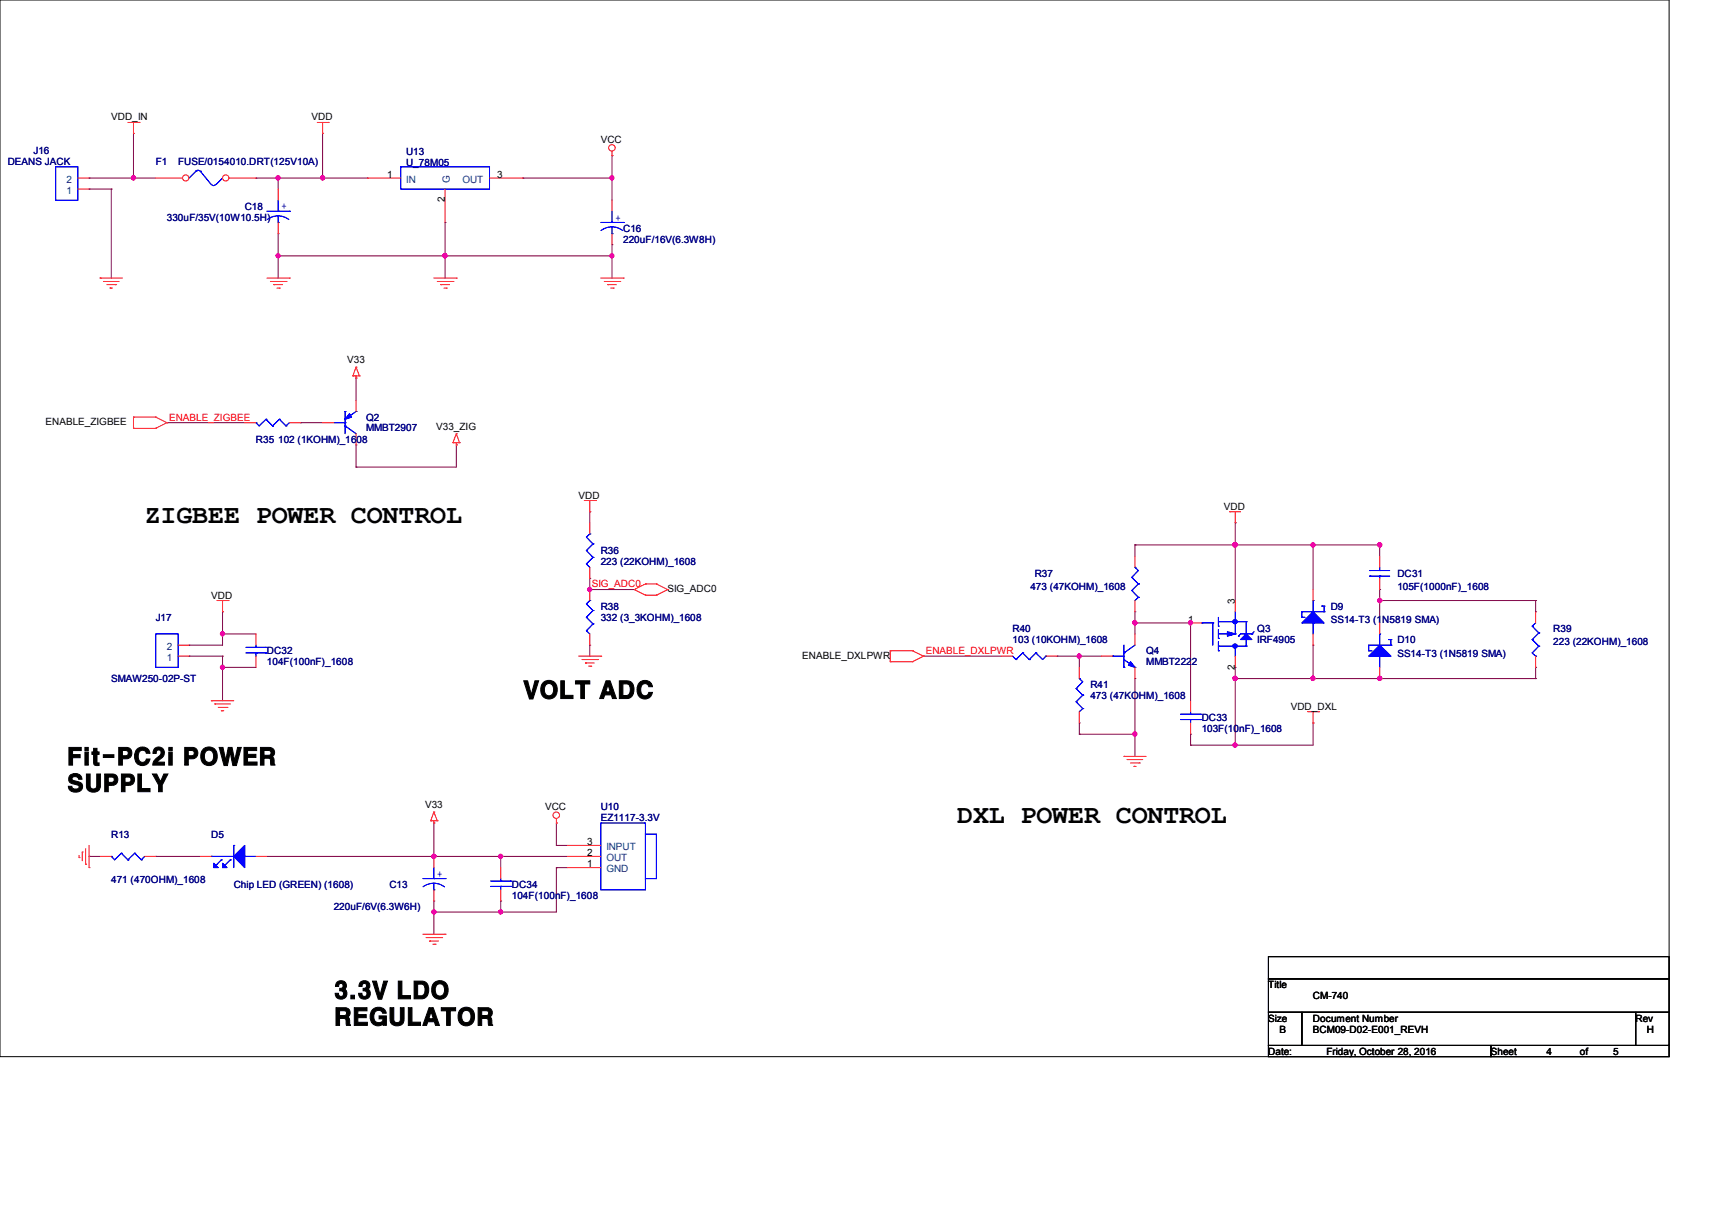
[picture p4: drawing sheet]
<svg xmlns="http://www.w3.org/2000/svg" width="297mm" height="210mm" viewBox="0 0 297 210" stroke-linecap="round" stroke-linejoin="round" font-family="sans-serif">
<path d="M0 0h289.6v183.4h-289.6zM220 166h69.6v3.9h-69.6zM220 169.9h69.6v5.8h-69.6zM220 175.7h5.8v5.7h-5.8zM225.8 175.7h58v5.7h-58zM283.8 175.7h5.8v5.7h-5.8zM220 181.4h38.7v2h-38.7zM258.7 181.4h30.9v2h-30.9z" fill="none" stroke="#000" stroke-width=".17"/>
<g fill="none" stroke="#800040" stroke-width=".17">
<path d="M15.5 32.8h.1M15.5 30.9h.1M15.5 32.8h3.8M15.5 30.9h11.5M19.3 32.8h.1M19.3 32.8v15.5M23.2 23.2h.1M23.2 30.9h.1M23.2 23.2v7.7M44.4 30.9h.1M44.4 30.9h19.3M48.3 30.9h.1"/>
<path d="M48.3 30.9v1.9M56 23.2h.1M56 23.2v7.7M63.7 30.9h.1M77.2 38.6h.1M77.2 38.6v9.7M90.7 30.9h.1M90.7 30.9h15.5M106.2 30.9h.1M106.2 27h.1M106.2 27v7.8M48.3 44.4h.1"/>
<path d="M48.3 40.6h.1M48.3 40.6v7.7M48.3 44.4h57.9M77.2 44.4h.1M106.2 44.4h.1M106.2 42.5h.1M106.2 42.5v5.8M29 73.4h.1M29 73.4h13.5M52.1 73.4h.1M52.1 73.4h3.9M61.8 65.6h.1"/>
<path d="M61.8 77.2h.1M61.8 65.6v3.9M61.8 77.2v3.9M79.2 77.2h.1M79.2 77.2v3.9h-17.4M61.8 81.1h.1M102.3 88.8h.1M102.3 88.8v1.9M196.9 94.6h.1M196.9 94.6v1.9M196.9 94.6h42.5M214.3 90.7h.1"/>
<path d="M214.3 94.6h.1M214.3 90.7v13.5M227.8 94.6h.1M227.8 94.6v7.7M239.4 94.6h.1M239.4 94.6v1.9M32.8 113.9h.1M32.8 112h.1M32.8 113.9h5.8M38.6 115.8h.1M38.6 110h.1M38.6 113.9h.1"/>
<path d="M38.6 106.2h.1M38.6 106.2v5.8h-5.8M38.6 113.9v7.7M38.6 110h5.8M38.6 115.8h5.8M102.3 100.4h.1M102.3 112h.1M102.3 102.3h.1M102.3 100.4v1.9M102.3 112v1.9M102.3 102.3h7.7M160.2 113.9h.1"/>
<path d="M160.2 113.9h13.5M183.4 113.9h.1M183.4 113.9h7.7M187.2 113.9h.1M187.2 113.9v1.9M196.9 108.1h.1M196.9 117.8h.1M196.9 106.2h.1M196.9 106.2v3.8M196.9 117.8v13.5M196.9 108.1h9.6M206.5 108.1h.1"/>
<path d="M206.5 108.1v13.5M214.3 117.8h.1M214.3 115.8h.1M214.3 115.8v13.5M214.3 117.8h52.1M227.8 112h.1M227.8 117.8h.1M227.8 112v5.8M239.4 104.2h.1M239.4 102.3h.1M239.4 102.3v5.8M239.4 104.2h27"/>
<path d="M266.4 104.2h.1M266.4 106.2h.1M266.4 117.8h.1M266.4 115.8h.1M266.4 104.2v2M266.4 115.8v2M187.2 125.5h.1M187.2 127.4h.1M187.2 125.5v1.9M187.2 127.4h9.7M196.9 127.4h.1M206.5 127.4h.1"/>
<path d="M206.5 129.3h.1M206.5 127.4v1.9M214.3 129.3h.1M227.8 125.5h.1M227.8 125.5v3.8h-21.3M15.5 148.6h.1M15.5 148.6h1.9M27 148.6h.1M27 148.6h7.8M46.3 148.6h52.2M75.3 158.3h.1M75.3 156.4h.1"/>
<path d="M75.3 148.6h.1M75.3 142.8h.1M75.3 142.8v5.8M75.3 156.4v5.7M86.9 156.4h.1M86.9 148.6h.1M86.9 158.3h.1M86.9 148.6v2M86.9 156.4v1.9M96.5 150.6h.1M96.5 142.8h.1M96.5 146.7h.1"/>
<path d="M96.5 150.6v7.7h-21.2M96.5 150.6h2M96.5 142.8v3.9M96.5 146.7h2"/>
</g>
<g fill="#f0f" stroke="#f0f" stroke-width=".17">
<circle cx="75.3" cy="158.3" r=".37"/>
<circle cx="86.8" cy="158.3" r=".36"/>
<circle cx="86.8" cy="148.6" r=".36"/>
<circle cx="75.3" cy="148.6" r=".37"/>
<circle cx="23.1" cy="30.9" r=".37"/>
<circle cx="38.6" cy="110" r=".36"/>
<circle cx="38.6" cy="115.8" r=".36"/>
<circle cx="187.2" cy="113.9" r=".37"/>
<circle cx="214.3" cy="129.3" r=".37"/>
<circle cx="196.9" cy="108.1" r=".37"/>
<circle cx="196.9" cy="127.4" r=".37"/>
<circle cx="214.2" cy="94.6" r=".38"/>
<circle cx="102.3" cy="102.3" r=".36"/>
<circle cx="206.5" cy="108.1" r=".37"/>
<circle cx="239.4" cy="94.6" r=".38"/>
<circle cx="227.8" cy="94.6" r=".37"/>
<circle cx="239.4" cy="117.7" r=".38"/>
<circle cx="227.8" cy="117.7" r=".37"/>
<circle cx="214.2" cy="117.7" r=".38"/>
<circle cx="239.4" cy="104.2" r=".38"/>
<circle cx="48.2" cy="30.9" r=".37"/>
<circle cx="48.2" cy="44.4" r=".36"/>
<circle cx="56" cy="30.9" r=".38"/>
<circle cx="77.2" cy="44.4" r=".36"/>
<circle cx="106.2" cy="44.4" r=".36"/>
<circle cx="106.1" cy="30.9" r=".37"/>
</g>
<g fill="none" stroke="#f00" stroke-width=".17">
<path d="M22.2 21.3h1.9M23.2 23.2h.1M23.2 21.3v1.9M24.1 21.3h.1M48.3 32.8v2M48.3 38.6v2M55 21.3h1.9M56 23.2h.1M56 21.3v1.9M56.9 21.3h.1M106.2 27h.1M106.2 26.2v.8"/>
<path d="M106.2 34.8v1.9M17.4 48.3h.1M17.4 48.3h3.9M17.9 48.9h.1M17.9 48.9h2.8M18.5 49.4h1.6M19.1 50h.1M19.1 50h.4M20.1 49.4h.1M46.3 48.3h3.9M46.9 48.9h2.7M47.5 49.4h.1"/>
<path d="M47.5 49.4h1.5M48 50h.5M48.5 50h.1M49.6 48.9h.1M50.2 48.3h.1M75.3 48.3h3.9M75.9 48.9h2.7M76.5 49.4h.1M76.5 49.4h1.5M77 50h.4M77.4 50h.1M78.6 48.9h.1"/>
<path d="M79.2 48.3h.1M104.2 48.3h3.9M104.8 48.9h2.7M105.4 49.4h.1M105.4 49.4h1.5M106 50h.4M106.2 40.6v1.9M106.4 50h.1M107.5 48.9h.1M108.1 48.3h.1M23.2 72.4h.1M23.2 74.3h.1"/>
<path d="M23.2 74.3h3.8M23.2 72.4h3.8M23.2 72.4v1.9M27 74.3h.1M27 72.4h.1M27 72.4l2 1M29 73.4h.1M29 73.4l-2 .9M56 73.4h1.9M61.2 65.2h.1M61.2 65.2h1.2M61.8 65.6h.1"/>
<path d="M61.8 63.7h.1M61.8 65.2v.4M61.8 69.5v1.9M61.8 75.3v1.9M61.8 63.7l-.6 1.5M61.8 63.7l.6 1.5M62.4 65.2h.1M78.6 76.8h.1M78.6 76.8h1.1M79.2 77.2h.1M79.2 75.3h.1M79.2 76.8v.4"/>
<path d="M79.2 75.3l-.6 1.5M79.2 75.3l.5 1.5M79.7 76.8h.1M101.3 86.9h2M102.3 88.8h.1M102.3 86.9v1.9M102.3 90.7v2M102.3 98.5v1.9M103.3 86.9h.1M196.9 96.5v2M213.3 88.8h.1M213.3 88.8h1.9"/>
<path d="M214.3 90.7h.1M214.3 88.8v1.9M30.9 113.9h1.9M30.9 112h1.9M37.6 104.2h2M38.6 106.2h.1M38.6 104.2v2M39.6 104.2h.1M44.4 110v2M44.4 113.9v1.9M100.4 113.9h3.8M101 114.5h2.7"/>
<path d="M101.6 115.1h.1M101.6 115.1h1.5M102.1 115.6h.4M102.5 115.6h.1M103.7 114.5h.1M104.2 113.9h.1M110 102.3h.1M110 102.3l2 1M112 103.3h.1M112 101.3h.1M112 103.3h1.9M112 101.3l-2 1"/>
<path d="M112 101.3h1.9M113.9 103.3h.1M113.9 101.3h.1M113.9 101.3l1.9 1M115.8 102.3h.1M115.8 102.3l-1.9 1M154.4 112.9h.1M154.4 114.9h.1M154.4 114.9h3.9M154.4 112.9h3.9M154.4 112.9v2M158.3 114.9h.1"/>
<path d="M158.3 112.9h.1M158.3 112.9l1.9 1M160.2 113.9h.1M160.2 113.9l-1.9 1M173.7 113.9h2M181.4 113.9h2M187.2 115.8v2M196.9 104.2v2M206.5 108.1h2M214.3 104.2v2M214.3 113.9v1.9M227.8 102.3v1.9"/>
<path d="M227.8 110v2M239.4 108.1v1.9M239.4 115.8v2M266.4 106.2v1.9M266.4 113.9v1.9M36.7 121.6h.1M36.7 121.6h3.9M37.3 122.2h.1M37.3 122.2h2.7M37.8 122.8h1.6M38.4 123.4h.1M38.4 123.4h.4"/>
<path d="M39.4 122.8h.1M187.2 123.5v2M195 131.3h.1M195 131.3h3.8M195.5 131.8h.1M195.5 131.8h2.7M196.1 132.4h1.6M196.7 133h.1M196.7 133h.4M197.7 132.4h.1M226.8 123.5h2M227.8 125.5h.1"/>
<path d="M227.8 123.5v2M228.8 123.5h.1M13.7 148.8h.1M13.7 148.5v.3M14.3 147.9h.1M14.3 147.9v1.5M14.9 150h.1M14.9 147.3v2.7M15.5 150.6h.1M15.5 146.7v3.9M17.4 148.6h1.9M25.1 148.6h1.9"/>
<path d="M34.8 148.6h1.9M44.4 148.6h1.9M74.7 142.5h.1M74.7 142.5h1.2M75.3 142.8h.1M75.3 140.9h.1M75.3 142.5v.3M75.3 148.6v2M75.3 154.4v2M75.3 140.9l-.6 1.6M75.3 140.9l.6 1.6M75.9 142.5h.1"/>
<path d="M86.9 150.6v1.9M86.9 154.4v2M96.5 142.8h.1M96.5 142.1v.7M73.4 162.1h3.8M73.9 162.7h2.7M74.5 163.3h.1M74.5 163.3h1.6M75.1 163.9h.4M75.5 163.9h.1M76.6 162.7h.1M77.2 162.1h.1"/>
<circle cx="106.2" cy="25.7" r=".56"/>
<circle cx="96.5" cy="141.5" r=".56"/>
</g>
<g fill="#00f" stroke="#00f" stroke-width=".17">
<path d="M227.8 106.2l1.9 1.9h-3.9z"/>
<path d="M40.6 148.6l1.9-1.9v3.9z"/>
<path d="M38.6 149.8l.8 .8h-.8z"/>
<path d="M37.1 149.8l.7 .8h-.7z"/>
<path d="M239.4 112l1.9 1.9h-3.9z"/>
<path d="M60.6 71.8l.4 .6-1.1 .4z"/>
<path d="M215.2 111l1-1 1 1z"/>
<path d="M212.9 109.6l1.4 .4-1.4 .4z"/>
<circle cx="214.3" cy="107.9" r=".37"/>
<circle cx="214.3" cy="112.1" r=".37"/>
</g>
<g fill="none" stroke="#00f" stroke-width=".17">
<path d="M34 29.7l.4-.2 .3 .2M34 29.7h.1M34 29.7l-1.2 1.2M34.8 29.7h.1M34.8 29.7l1.9 2.3M36.7 32l.3 .2 .4-.2M38.6 30.9h.1M38.6 30.9l-1.1 1.1M46.3 36.7h3.9M46.4 38.1a3.1 3.1 0 0 1 3.7 0M48.3 38.6h.1M48.3 36.7h.1"/>
<path d="M48.3 34.8v1.9M48.3 37.5v1.1M50.2 36.7h.1M104.2 38.6h3.9M106.2 39.4l1.1 .2 .7 .4M106.2 39.4l-1.2 .2-.7 .4M106.2 38.6h.1M106.2 36.7v1.9M106.2 39.4v1.2M108.1 38.6h.1M106.2 40.6h.1M57.9 73.4h2"/>
<path d="M59.9 71.4h.1M59.9 73.9h.1M59.9 73.4h.1M59.9 71.4v3.9M59.9 73.9l1.9 1.4M61.8 71.4h.1M61.8 71.4l-1.9 1.4M101.7 97.9h.1M101.7 95.5h.1M101.7 97.9l.6 .6M101.7 95.5l1.2 1.2M102.3 92.7h.1"/>
<path d="M102.3 92.7l-.6 .5 1.2 1.2M102.9 96.7h.1M102.9 94.4h.1M102.9 96.7l-1.2 1.2M102.9 94.4l-1.2 1.1M196.9 98.5h.1M196.9 98.5l.6 .5-1.2 1.2M27 110h3.9v5.8h-3.9zM42.7 113.3h3.4M42.7 112.4h3.4M44.4 112.4h.1M44.4 113.3h.1"/>
<path d="M44.4 112v.4M44.4 113.3v.6M46.1 113.3h.1M46.1 112.4h.1M175.7 113.9l.5 .6M176.2 114.5h.1M177.4 113.3h.1M177.4 113.3l-1.2 1.2M177.4 113.3l1.2 1.2M178.6 114.5h.1M179.7 113.3h.1M179.7 113.3l1.2 1.2 .5-.6"/>
<path d="M179.7 113.3l-1.1 1.2M181.4 113.9h.1M186.7 119.5h.1M186.7 119.5l1.1 1.1M187.2 117.8h.1M187.2 117.8l.6 .5-1.1 1.2M196.3 102.5h.1M196.3 100.2h.1M196.3 102.5l1.2 1.2M196.3 100.2l1.2 1.1M197.5 103.7h.1M197.5 101.3h.1"/>
<path d="M197.5 103.7l-.6 .5M197.5 101.3l-1.2 1.2M208.5 108.1h.1M208.5 108.1h1.9M210.4 108.1h.1M210.4 108.1v3.9M211.4 108.7h.1M211.4 110.8h.1M211.4 112.9h.1M211.4 112.1h.1M211.4 110h2.9M211.4 107.1v1.6"/>
<path d="M211.4 109.3v1.5M211.4 111.4v1.5M211.4 107.9h4.8M211.4 112.1h4.8M214.3 112.1h.1M214.3 110h.1M214.3 107.9h.1M214.3 106.2v3.8M214.3 112.1v1.8M214.8 110.4h.1M216.2 107.9h.1M216.2 110h.1"/>
<path d="M216.2 112.1h.1M216.2 107.9v2.1M216.2 111v1.1M217.2 110h.1M217.2 110h-2l-.4 .4M217.6 109.6l-.4 .4M225.8 107.1h.1M225.8 107.1h.4M226.2 107.1h.1M227.8 108.1h.1M227.8 104.2h.1M227.8 104.2v2"/>
<path d="M227.8 108.1v1.9M229.3 105.2h.1M229.3 105.2h.4M229.7 106.2h.1M229.7 105.2h.1M229.7 106.2h-3.9v.9M229.7 105.2v1M237.4 112.9h.1M237.4 112.9h.4M237.8 112.9h.1M239.4 113.9h.1M239.4 110h.1"/>
<path d="M239.4 110v2M239.4 113.9v1.9M240.9 111h.1M240.9 111h.4M241.3 112h.1M241.3 111h.1M241.3 112h-3.9v.9M241.3 111v1M265.8 108.7h.1M265.8 111h.1M265.8 108.7l1.2 1.2M265.8 111l1.2 1.1"/>
<path d="M266.4 113.9h.1M266.4 108.1l-.6 .6M267 109.9h.1M267 112.1h.1M267 109.9l-1.2 1.1M267 112.1l-1.2 1.2 .6 .6M186.7 121.8h.1M186.7 121.8l1.1 1.2M187.8 123h.1M187.8 120.6h.1M187.8 123l-.6 .5M187.8 120.6l-1.1 1.2"/>
<path d="M19.3 148.6h.1M21 148.1h.1M21 148.1l-1.1 1.1-.6-.6M21 148.1l1.2 1.1M22.2 149.2h.1M23.4 148.1h.1M23.4 148.1l1.1 1.1M23.4 148.1l-1.2 1.1M24.5 149.2h.1M25.1 148.6l-.6 .6M36.7 148.6h.1M36.7 148.6h3.9"/>
<path d="M38.4 149.2h.1M38.4 149.2l-.9 1M40 149.2h.1M40 149.2l-1 1M40.6 146.7h.1M40.6 146.7v3.9M42.5 148.6h.1M42.5 148.6h1.9M73.4 152.5h3.8M75.2 153.3l1.2 .2 .7 .4M75.2 153.3l-1.1 .2-.7 .4M75.3 154.4h.1"/>
<path d="M75.3 152.5h.1M75.3 150.6v1.9M75.3 153.3v1.1M77.2 152.5h.1M85.1 153.8h3.5M85.1 152.9h3.5M86.9 152.9h.1M86.9 153.8h.1M86.9 152.5v.4M86.9 153.8v.6M88.6 153.8h.1M88.6 152.9h.1"/>
</g>
<circle cx="32.2" cy="30.9" r=".54" fill="#fff" stroke="#f00" stroke-width=".17"/>
<path d="M27 30.9h4.7" fill="none" stroke="#f00" stroke-width=".17"/>
<circle cx="39.2" cy="30.9" r=".54" fill="#fff" stroke="#f00" stroke-width=".17"/>
<g fill="none" stroke="#f00" stroke-width=".17">
<path d="M13.5 30.9h2M13.5 32.8h2M39.8 30.9h4.6M63.7 30.9h5.8M77.2 32.8v5.8M84.9 30.9h5.8M42.5 73.4h1.9M50.2 73.4h1.9M239.4 96.5v2M102.3 102.3v1.9M102.3 110v2M191.1 113.9h1.9"/>
<path d="M196.9 110v2M196.9 115.8v2M239.4 100.4v1.9M206.5 121.6v1.9M206.5 125.5v1.9M98.5 150.6h5.7M98.5 148.6h5.7M98.5 146.7h5.7"/>
</g>
<g fill="none" stroke="#00f" stroke-width=".17">
<path d="M9.7 29h3.8v5.8h-3.8zM69.5 29h15.4v3.8h-15.4zM44.4 73.4h.1M46.1 72.8h.1M46.1 72.8l-1.1 1.1-.6-.5M46.1 72.8l1.2 1.1M47.3 73.9h.1M48.5 72.8h.1M48.5 72.8l1.1 1.1M48.5 72.8l-1.2 1.1M49.6 73.9h.1M50.2 73.4l-.6 .5"/>
<path d="M237.6 99h.1M237.6 100h.1M237.6 99h3.5M237.6 100h3.5M239.4 100h.1M239.4 99h.1M239.4 98.5v.5M239.4 100v.4M101.7 109.5h.1M101.7 107.1h.1M101.7 109.5l.6 .5M101.7 107.1l1.2 1.2"/>
<path d="M102.3 104.2h.1M102.3 104.2l-.6 .6 1.2 1.2M102.9 108.3h.1M102.9 106h.1M102.9 108.3l-1.2 1.2M102.9 106l-1.2 1.1M193 113.9h.1M193 113.9h2M195 113.3h.1M195 115.8h.1M195 114.5l1.9 1.3M195 112v3.8"/>
<path d="M196.9 115.8h.1M196.9 112l-1.9 1.3M204.8 124.9h3.5M204.8 124h3.5M206.5 124h.1M206.5 124.9h.1M206.5 123.5v.5M206.5 124.9v.6M208.3 124.9h.1M208.3 124h.1M104.2 142.8h7.8v11.6h-7.8zM112 144.8h1.9v7.7h-1.9z"/>
</g>
<path d="M196.1 114.9l.8 .9-1.2-.4z" fill="#00f" stroke="#00f" stroke-width=".17"/>
<g fill="#f0f" stroke="#f0f" stroke-width=".17">
<circle cx="75.3" cy="158.3" r=".37"/>
<circle cx="86.8" cy="158.3" r=".36"/>
<circle cx="86.8" cy="148.6" r=".36"/>
<circle cx="75.3" cy="148.6" r=".37"/>
<circle cx="23.1" cy="30.9" r=".37"/>
<circle cx="38.6" cy="110" r=".36"/>
<circle cx="38.6" cy="115.8" r=".36"/>
<circle cx="187.2" cy="113.9" r=".37"/>
<circle cx="214.3" cy="129.3" r=".37"/>
<circle cx="196.9" cy="108.1" r=".37"/>
<circle cx="196.9" cy="127.4" r=".37"/>
<circle cx="214.2" cy="94.6" r=".38"/>
<circle cx="102.3" cy="102.3" r=".36"/>
<circle cx="206.5" cy="108.1" r=".37"/>
<circle cx="239.4" cy="94.6" r=".38"/>
<circle cx="227.8" cy="94.6" r=".37"/>
<circle cx="239.4" cy="117.7" r=".38"/>
<circle cx="227.8" cy="117.7" r=".37"/>
<circle cx="214.2" cy="117.7" r=".38"/>
<circle cx="239.4" cy="104.2" r=".38"/>
<circle cx="48.2" cy="30.9" r=".37"/>
<circle cx="48.2" cy="44.4" r=".36"/>
<circle cx="56" cy="30.9" r=".38"/>
<circle cx="77.2" cy="44.4" r=".36"/>
<circle cx="106.2" cy="44.4" r=".36"/>
<circle cx="106.1" cy="30.9" r=".37"/>
</g>
<g font-size="4.6">
<text x="25.1" y="90.7">ZIGBEE POWER CONTROL</text>
<text x="166" y="142.8">DXL POWER CONTROL</text>
</g>
<g font-size="4">
<text x="90.7" y="121.2">VOLT ADC</text>
<text x="11.6" y="132.8">Fit-PC2i POWER</text>
<text x="11.6" y="137.4">SUPPLY</text>
<text x="57.9" y="173.4">3.3V LDO</text>
<text x="57.9" y="178">REGULATOR</text>
</g>
<g font-size="1.7">
<text x="19.3" y="20.9">VDD_IN</text>
<text x="54.1" y="20.9">VDD</text>
<text x="104.2" y="24.8">VCC</text>
<text x="67.2" y="30.9">1</text>
<text x="77.2" y="35.1" transform="rotate(-90 77.2 35.1)">2</text>
<text x="86.3" y="30.9">3</text>
<text x="60.2" y="63">V33</text>
<text x="7.9" y="73.8">ENABLE_ZIGBEE</text>
<text x="75.7" y="74.6">V33_ZIG</text>
<text x="100.4" y="86.5">VDD</text>
<text x="212.3" y="88.5">VDD</text>
<text x="36.7" y="103.9">VDD</text>
<text x="115.8" y="102.7">SIG_ADC0</text>
<text x="214.2" y="104.8" transform="rotate(-90 214.2 104.8)">3</text>
<text x="206.1" y="108.1">1</text>
<text x="139.2" y="114.3">ENABLE_DXLPWR</text>
<text x="214.2" y="116.2" transform="rotate(-90 214.2 116.2)">2</text>
<text x="223.9" y="123.2">VDD_DXL</text>
<text x="73.7" y="140.2">V33</text>
<text x="94.6" y="140.6">VCC</text>
<text x="101.9" y="148.6">2</text>
<text x="101.9" y="146.7">3</text>
<text x="101.9" y="150.5">1</text>
<text x="220" y="171.5">Title</text>
<text x="227.8" y="173.4">CM-740</text>
<text x="220" y="177.3">Size</text>
<text x="222" y="179.2">B</text>
<text x="227.8" y="177.3">Document Number</text>
<text x="227.8" y="179.2">BCM09-D02-E001_REVH</text>
<text x="283.7" y="177.3">Rev</text>
<text x="285.7" y="179.2">H</text>
<text x="220" y="183">Date:</text>
<text x="230.1" y="183">Friday, October 28, 2016</text>
<text x="258.6" y="183">Sheet</text>
<text x="268.3" y="183">4</text>
<text x="274.1" y="183">of</text>
<text x="279.9" y="183">5</text>
</g>
<g font-size="1.7" fill="#000080">
<text x="1.4" y="28.6">DEANS JACK</text>
<text x="5.8" y="26.7">J16</text>
<text x="27" y="28.6">F1</text>
<text x="30.9" y="28.6">FUSE/0154010.DRT(125V10A)</text>
<text x="70.4" y="26.9">U13</text>
<text x="70.4" y="28.8">U_78M05</text>
<text x="29" y="38.3">330uF/35V(10W10.5H)</text>
<text x="42.5" y="36.4">C18</text>
<text x="108.1" y="40.2">C16</text>
<text x="108.1" y="42.2">220uF/16V(6.3W8H)</text>
<text x="44.4" y="76.9">R35</text>
<text x="48.3" y="76.9">102 (1KOHM)_1608</text>
<text x="63.5" y="73">Q2</text>
<text x="63.5" y="74.8">MMBT2907</text>
<text x="104.2" y="96.2">R36</text>
<text x="104.2" y="98.1">223 (22KOHM)_1608</text>
<text x="179.5" y="100.1">R37</text>
<text x="242.4" y="100.1">DC31</text>
<text x="27" y="107.8">J17</text>
<text x="104.2" y="105.8">R38</text>
<text x="104.2" y="107.8">332 (3_3KOHM)_1608</text>
<text x="178.8" y="102.4">473 (47KOHM)_1608</text>
<text x="230.9" y="105.8">D9</text>
<text x="242.4" y="102.4">105F(1000nF)_1608</text>
<text x="46.3" y="113.6">DC32</text>
<text x="175.7" y="109.7">R40</text>
<text x="175.7" y="111.6">103 (10KOHM)_1608</text>
<text x="198.8" y="113.6">Q4</text>
<text x="218.1" y="109.7">Q3</text>
<text x="218.1" y="111.6">IRF4905</text>
<text x="230.9" y="108.2">SS14-T3 (1N5819 SMA)</text>
<text x="242.4" y="111.6">D10</text>
<text x="242.4" y="114">SS14-T3 (1N5819 SMA)</text>
<text x="269.5" y="109.7">R39</text>
<text x="269.5" y="112">223 (22KOHM)_1608</text>
<text x="19.3" y="118.4">SMAW250-02P-ST</text>
<text x="46.3" y="115.5">104F(100nF)_1608</text>
<text x="189.2" y="119.4">R41</text>
<text x="198.8" y="115.5">MMBT2222</text>
<text x="189.2" y="121.3">473 (47KOHM)_1608</text>
<text x="208.5" y="125.1">DC33</text>
<text x="208.5" y="127.1">103F(10nF)_1608</text>
<text x="104.2" y="140.6">U10</text>
<text x="104.2" y="142.5">EZ1117-3.3V</text>
<text x="19.3" y="145.4">R13</text>
<text x="36.7" y="145.4">D5</text>
<text x="19.3" y="153.3">471 (470OHM)_1608</text>
<text x="40.6" y="154.1">Chip LED (GREEN) (1608)</text>
<text x="67.6" y="154.1">C13</text>
<text x="88.8" y="154.1">DC34</text>
<text x="57.9" y="158">220uF/6V(6.3W6H)</text>
<text x="88.8" y="156">104F(100nF)_1608</text>
</g>
<g font-size="1.7" fill="#004080">
<text x="11.6" y="33.6">1</text>
<text x="11.6" y="31.7">2</text>
<text x="70.5" y="31.7">IN</text>
<text x="78" y="31.8" transform="rotate(-90 78 31.8)">G</text>
<text x="80.2" y="31.7">OUT</text>
<text x="29" y="112.8">2</text>
<text x="29" y="114.7">1</text>
<text x="105.2" y="149.4">OUT</text>
<text x="105.2" y="147.5">INPUT</text>
<text x="105.2" y="151.4">GND</text>
</g>
<g font-size="1.7" fill="#00f">
<text x="48.8" y="36.3">+</text>
<text x="106.8" y="38.3">+</text>
<text x="75.9" y="152.1">+</text>
</g>
<g font-size="1.7" fill="#f00">
<text x="29.3" y="73">ENABLE_ZIGBEE</text>
<text x="102.7" y="101.9">SIG_ADC0</text>
<text x="160.6" y="113.5">ENABLE_DXLPWR</text>
</g>
</svg>
